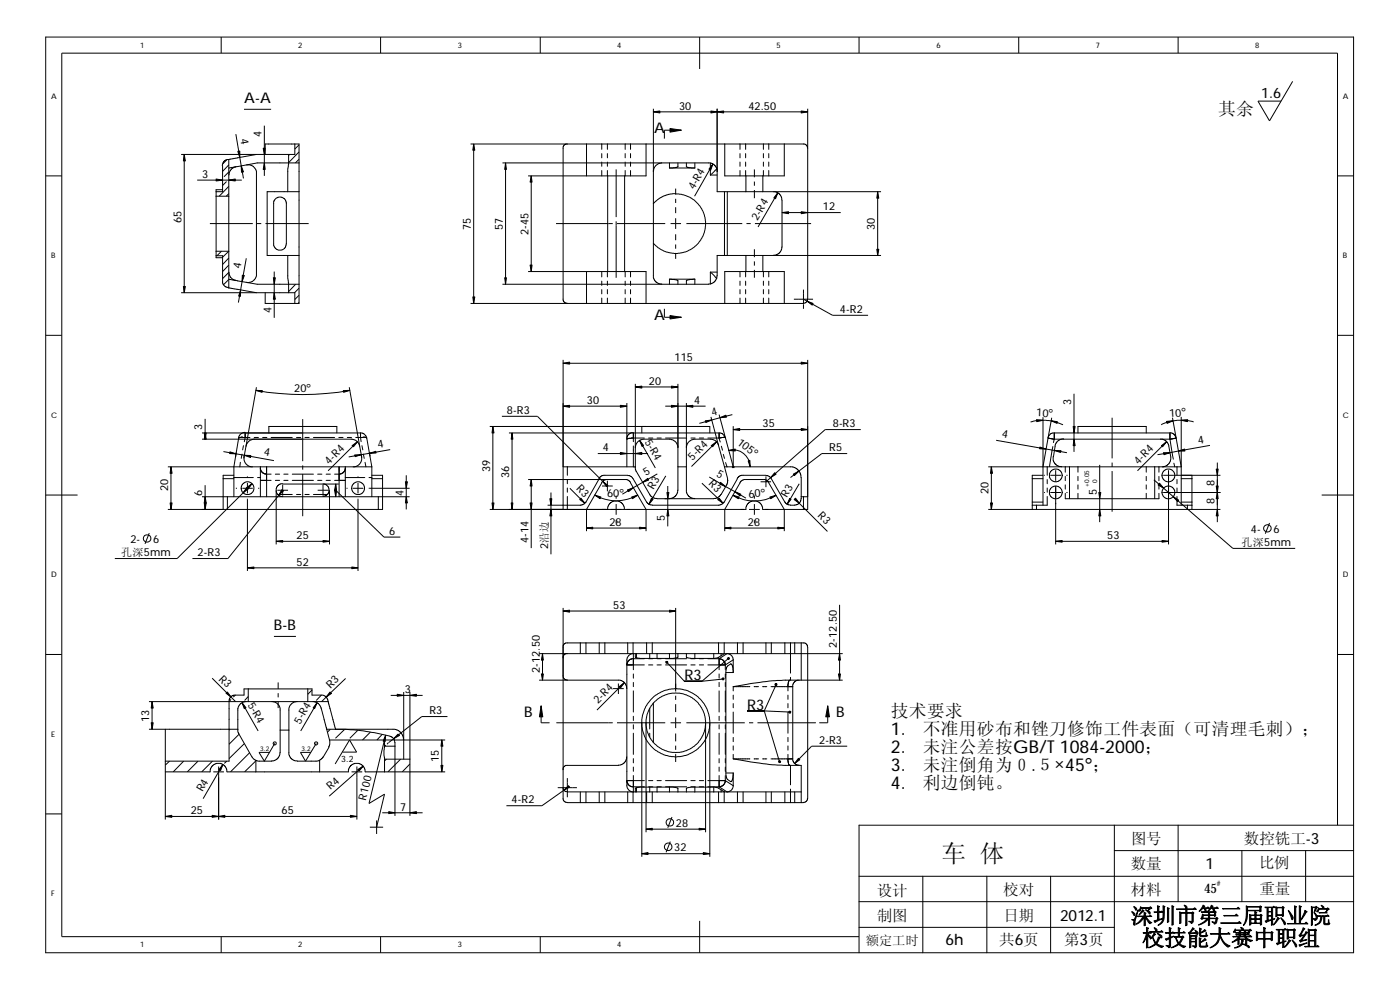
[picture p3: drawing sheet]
<svg xmlns="http://www.w3.org/2000/svg" width="420mm" height="297mm" viewBox="0 0 420 297" stroke-linecap="round" stroke-linejoin="round" font-family="sans-serif">
<g fill="none" stroke="#000" stroke-width=".3">
<path d="M13.7 11.1h392.5v274.8h-392.5zM66.4 11.1v4.8M114.2 11.1v4.8M162.1 11.1v4.8M210 11.1v9.6M257.8 11.1v4.8M305.7 11.1v4.8M353.6 11.1v4.8M73.2 32.8h8.2M79.3 37.7v15.1M196.1 32.6v50.7l.8 1.4 1.7 .6M196.1 33.6h46.3"/>
<path d="M204.5 39.1h-5.1v2.5M215.2 32.6v24.9h8.7M242.4 32.6v57.2l-.2 .6-.5 .5-.6 .1h-99.9M387.9 24.4l-6.9 11.9-3.5-6h7M13.7 52.8h4.8M54.4 46.3h32.2M55.3 46.3v41.5M59.2 54h13.4M64.9 58.9v16.5M64.9 58.9h3.8M65 57.5l-.1 .1M66.8 49.7v7.8h-1.9"/>
<path d="M66.8 56.9h-1.9v2M68 54.5l-1.2 1.2M68.1 47.9l-1.2 1.2M68.7 58.9v16.5M68.7 47.9h-.6l-.7 .3-.5 .7-.2 .8M68.7 49.5l-1.9 1.9M68.7 51.6l-1.5 1.4M68.7 55.9l-2.9 3M68.7 58.1l-.8 .8M68.7 47.9v11M70.8 50.1l-.5 .1-1.1 .8-.5 1.5M70.8 40.2l2.3 13.3"/>
<path d="M74 49.5h1l.9 .3 1.1 1.5v31.5l-.5 1-.7 .6-1 .4-.8-.1M77 46.3l-8.3 1.6M79.6 46.3v-3.1h10.1v5.7M82.7 59.6l1-.5 .7 .1a1.77 1.77 0 0 1 1.5 1.2v12.8l-.1 .7a1.6 1.6 0 0 1-1.3 1.1l-1.4-.1-.6-.5-.4-.7v-13.2zM86.6 46.3v3.1l-.2 1.2v6.9M86.9 46.3l-.3 .4M88.5 43.2v3.1h-1.9M89.7 48.9h-4.4a39.6 39.6 0 0 0-14.4 1.2l-2.2 .3M89.7 48.9v8.6M89.7 57.5v19.2M89.7 57.5h-9.5v19.2h9.5M89.7 43.5l-1.2 1.2"/>
<path d="M89.7 45.6l-3.1 3.2M89.7 47.8l-1.1 1.1M141.2 43.2h100.4l.6 .6 .2 .7M142.2 43.2v47.8M150.8 48.9h62.5l.9 .4 .6 .6 .5 1.6M151.7 48.9v36.4M158.5 52.8h23.9M159.4 52.8v28.7M170.3 43.2l-.7 .1-.6 .7v46.2l.3 .5 1 .3M176 43.2v9.6M180.6 43.2v1.6M180.6 46.1v1.3"/>
<path d="M180.6 48.6v1.3M180.6 51.2v1.6M182.3 43.2v1.6M182.3 46.1v1.3M182.3 48.6v1.3M182.3 51.2v1.6M182.4 52.8h5.1M182.4 52.8v28.7M184.9 50.8v14.3M187.5 52.8v28.7M187.6 43.2v1.6M187.6 46.1v1.3"/>
<path d="M187.6 48.6v1.3M187.6 51.2v1.6M189.2 43.2v1.6M189.2 46.1v1.3M189.2 48.6v1.3M189.2 51.2v1.6M193.9 43.2v9.6h-6.4M198.6 48.9l-.9 .2-1 .7-.5 .9-.1 .8M200.9 48.9v1.5M200.9 50.4h7.6M202.8 58.2l2.5 .3a9 9 0 0 1 6.5 7.9v1.4a9 9 0 0 1-8.5 8.3l-1.2-.1a8.8 8.8 0 0 1-6-3M202.8 58.1l-2.1 .2-1.3 .4-1.7 .9-1.6 1.6"/>
<path d="M202.8 56.6v1.8M202.8 59.6v1.3M203.5 48.9v1.2l-.8 .2-1.8 .1M206 48.9v1.2l.8 .2 1.7 .1M208.5 48.9v1.5M213.2 52.5h2M213.2 49v3.5M214 49.2l-5.6 9.7M215.1 50.7l-1.9 1.8M217.4 57.5v19.2M217.5 43.2v9.6h6.4M218.3 57.5v19.2"/>
<path d="M222.1 43.2v1.6M222.1 46.1v1.3M222.1 48.6v1.3M222.1 51.2v1.6M223.8 43.2v1.6M223.8 46.1v1.3M223.8 48.6v1.3M223.8 51.2v1.6M223.9 52.8h5M223.9 57.5h5M223.9 52.8v4.7M226.4 50.8v2.4"/>
<path d="M226.4 54.5v1.2M226.4 57v2.5M228.9 52.8v4.7M228.9 57.5h35.5M229.1 43.2v1.6M229.1 46.1v1.3M229.1 48.6v1.3M229.1 51.2v1.6M230.7 43.2v1.6M230.7 46.1v1.3M230.7 48.6v1.3M230.7 51.2v1.6"/>
<path d="M232.2 57.5l.8 .1 .8 .5 .7 1 .2 1-.1 14.6-.8 1.4-1.6 .6M233.4 57.9l-5.9 10.2M235.4 43.2v9.6h-6.5M263.4 57.5v19.2M401.4 52.8h4.8M63 67.1h12.9M64.9 76.7h1.9v8.2l.8 1.1 .8 .2M64.9 75.4v1.9h1.9M64.9 75.4h3.8M66.5 75.4l-1.4 1.3M68.7 75.4l-1.9 1.8M68.7 77.4l-1.9 2"/>
<path d="M68.7 79.5l-1.9 2M68.7 75.4v11M73.9 77.5l-2.4 13.3M77.1 67.1h1.3M79.7 67.1h12.9M86.4 76.7v6.9l.2 1.3v2.9M89.7 76.7v8.6M166.9 67.1h17M184.9 66.4v16.9M185.2 67.1h14.4M201.3 67.1h3.1M202.8 62.2v1.8"/>
<path d="M202.8 65.5v3.2M202.8 70.3v1.8M202.8 73.3v1.3M202.8 75.9v1.8M206 67.1h16.8M223.9 76.7h-8.7l-.1 6.6-.8 1.4-1.6 .6h-61.9M223.9 76.7h5M223.9 76.7v4.8M224 67.1h1.3M226.4 74.8v2.4M226.4 78.4v1.3M226.6 67.1h16.8"/>
<path d="M228.9 76.7v4.8M228.9 76.7h35.5M234.7 63.8h17.6M54.4 87.8h32.2M68.7 83.8l8.5 1.5h12.5M68.7 86.4l8.3 1.4M68.7 81.6l.5 1.6 1 .8 .6 .2M68.7 81.7l-1.9 1.9M68.7 83.8l-1.6 1.7M68.7 86l-.3 .3 .3 .1M82.3 81.5v13.9M86.6 87.8h1.9v3.2"/>
<path d="M88.7 85.3l-2.1 2.2M89.7 85.3v5.7h-10.1v-3.2M89.7 86.5l-1.3 1.3M89.7 88.6l-1.2 1.3M89.7 90.7l-.2 .3M158.5 81.5h23.9M176 81.5v9.5M180.6 81.5v1.6M180.6 84.4v1.2M180.6 86.9v1.3M180.6 89.4v1.6M182.3 81.5v1.6"/>
<path d="M182.3 84.4v1.2M182.3 86.9v1.3M182.3 89.4v1.6M182.4 81.5h5.1M187.5 81.5h6.4v9.5M187.6 81.5v1.6M187.6 84.4v1.2M187.6 86.9v1.3M187.6 89.4v1.6M189.2 81.5v1.6M189.2 84.4v1.2M189.2 86.9v1.3"/>
<path d="M189.2 89.4v1.6M199.4 92.7v2.5h5.1M200.9 83.8l2.5 .3 .1 1.2M200.9 83.8v1.5M200.9 83.8h7.6M208.5 83.8l-2.4 .3-.1 1.2M208.5 83.8v1.5M213.2 81.6l1.9 1.9M213.2 81.6h2M213.2 81.6v3.6M222.1 81.5v1.6M222.1 84.4v1.2"/>
<path d="M222.1 86.9v1.3M222.1 89.4v1.6M223.8 81.5v1.6M223.8 84.4v1.2M223.8 86.9v1.3M223.8 89.4v1.6M223.9 81.5h5M223.9 81.5h-6.4v9.5M226.4 81v2.3M228.9 81.5h6.5v9.5M229.1 81.5v1.6M229.1 84.4v1.2"/>
<path d="M229.1 86.9v1.3M229.1 89.4v1.6M230.7 81.5v1.6M230.7 84.4v1.2M230.7 86.9v1.3M230.7 89.4v1.6M238.3 89.8h5.7M241.1 86.9v5.8M241.1 89.8l8.8 4.8h10.6M13.7 100.6h4.8M76.8 117.1a78.9 78.9 0 0 0 28.2 0M77 116.2l-3.2 17.7"/>
<path d="M104.8 116.2l3.1 17.7M169 108v44.9M169 109h73.4M190.7 115.2v25M190.7 116.1h12.8M203.5 115.2v31.9l-.2 .8-.8 1.1-1.6 .6M242.4 108v44.9h-13.5l-.6-1.7-1.3-.9h-1.3l-1 .5-.8 1.1v1h-76.9M322.3 118.1v17.5M401.4 100.6h4.8M60.6 131.8h45.1l1.4 .6 .8 1.5M60.6 129.9h47.6M61.6 125.7v6.1"/>
<path d="M67.1 135.5l15.1 2.7M70.9 135.7l-.2 1.4M71.6 131.4l-1.4 8.7v3.2M72.1 138.7l-.1 1.4M72.6 136.3l-.2 1.2M73.1 133.7l-.3 1.3M73.4 136.3l-.2 1.2M73.6 129.7l-1.2 .4-.6 .6-.2 .7M73.6 129.9l-.3 2.6M73.8 133.9l-.6 4.1 .9 1.5 .8 .5 .9 .1M75 131.3l-2.7-.1-.7 .2M76.3 131.3h1.3"/>
<path d="M76.4 131.8l-1.7 .6-.9 1.5M78.8 131.3h1.3M80.7 129.9v-1.9h20.4v1.9M81.4 131.3h6.3M89 131.3h1.3M90.8 125.8v12.6M90.8 139.6v1.3M91.5 131.3h1.3M94.1 131.3h6.3M101.7 131.3h1.3M104.2 131.3h1.3M106.8 131.3l2.7-.1 .6 .1 1.5 8.8"/>
<path d="M107.3 132.5l-8.8 8.8M107.9 133.9l.6 4.1-.8 1.5-.9 .5-.8 .1M108.2 129.9l.9 .2 .7 .7 .2 .6M108.2 131.2l.2 1.3M108.2 129.9v1.4M108.4 136.3l.1 1.1M108.6 133.7l.3 1.3M109.1 136.3l.2 1.2M109.6 138.7l.2 1.4M110.8 135.7l.3 1.2M117.1 134.9l-12.5 2.2M147 128h46.9"/>
<path d="M147.9 128v24.9M150.6 124.9h10.7l21 20.9M152.7 129.9h63.1M153.7 129.9v23M169 121.9h19.1M179.4 136.1h15.1M188.1 120.9v19.2M190.1 129.8l-.9 .1-.6 .5-.5 .8v.6l1.4-.4h3.9M190.1 129.9v2.6M190.1 133.8v6.3M190.7 134.3l.1-.9 .5-.7 .8-.7 .9-.2h8.2l.8 .2 .9 .8 .6 1.5M191.9 132.1l4.8 8.3"/>
<path d="M192.6 129.9v-1.9h20.4v1.9M194.6 131.4h1.3M197.2 131.4h1.3M199.6 121.9h12.2M199.7 131.4h6.4M206 120.9v26.8l.8 1.3 1.7 .6M207.3 131.4h1.3M209.9 131.4h1.3M213.4 125.1l2.2 8.6M215.1 132.5l-7.6 7.5M215.6 133.7l-.6-1.3-1-.5-5.8-.1-.8 .2-.9 .8-.5 1.5M215.6 133.7l1.8 6.4"/>
<path d="M215.7 131.3l.5 1.3M215.8 129.9l.9 .2 .7 .7 .2 .5M215.8 129.9v1.5M215.8 124.4l1.9 6.9M216.5 133.9l.3 1.2M217.1 136.3l.3 1.2M217.6 131.3l-5.2 .1M217.6 131.3h.1M217.7 131.3l2.3 8.8M217.8 138.8l.4 1.3M218.7 135.2a5.1 5.1 0 0 1 6.4 4.9M219.8 139.8l.6 .6"/>
<path d="M219.8 124.4l-9.9 2.6M220 127.9v12.5M220 128.9h22.4M220.3 139.8l-.6 .6M254.3 136.1h-7.7l-9.4 7.2M258.3 128.9h-10.7l-17.7 15.7M299 132.1l21.2 3.7M309.3 126.6a13.4 13.4 0 0 1 9.7 .9M313 125.2v26.4M314.5 131.4l1.6 .4h35.4l1.5-.4M314.5 131.4l-1.5 8.7M315.6 125.3l-1.1 6.1"/>
<path d="M316 134l-1 6M316.1 137v1.1l.5 1 1.1 .8 .9 .2M316.4 129.9l-1 .2-.7 .7-.2 .6M316.4 129.9h34.7v1.9l1 6M316.4 129.9v1.9l-.3 1M316.8 139.1v.4M319.2 131.7l-.9 .1-1.3 1-.3 .7-.6 3.6M323.5 129.9v-1.9h20.5v1.9M330 139.5v17.2M333.8 125.3v12.2M333.8 138.8v1.3M348.3 131.8h.6l1 .5 .5 .6 .4 .9"/>
<path d="M350.1 132.5l-8.7 8.8M350.8 133.9l.6 3.2-.1 1.2-1 1.3-1.5 .5M351.1 129.8l1.1 .4 .8 1.2M351.9 125.3l1.1 6.1M352.3 139l.3 1.1M353 131.4l1.5 8.7h-8M354.5 125.1v26.5M358.2 126.6a11.1 11.1 0 0 0-5.8-.3l-1.3 .1-2.6 1.1M363.1 133.6l-15.7 2.8M365.3 138.8v17.9M13.7 148.5h9.6M44.8 160l-1.3 3.2"/>
<path d="M50.4 140.1h61.2M51.3 140.1v12.8M60.6 149h62.3M61.6 145.6v7.3M67 143.6h3.2M68.2 149v3.9M70.2 143.3h5.8M70.2 142.6h-3.2v10.3M70.2 143.3v5.7M70.8 146.5h.3M72.7 146.5h3.2M74.3 142.9v.4"/>
<path d="M74.3 144.9v3.1M74.3 149.6v21.7M75.6 145.1l-22.4 22.5h-18.7M77.3 143.3h.8M77.5 146.5h.3M78.1 140.1v3.2M78.1 144.1h3.3M78.1 140.4l.1 .7 .7 .8 .9 .4h1.6M78.1 143.3v5.7M80 140.1v8.9M82.6 144.1h1.3M82.6 142.3h1.3"/>
<path d="M82.9 147.1v16.3M83.2 147.1h3.2M83.4 148.4h4.3M84.8 145.1h-.6l-.6 .4-.7 1v1.1l.3 .7 .8 .6 .8 .1M84.8 145.2h16.9M84.8 145.5v3.2M84.8 147.1l-16.4 20.5h-10.7M85.2 144.1h1.2M85.2 142.3h1.2M87.7 144.1h6.4M87.7 142.3h6.4M89 148.4h1.3"/>
<path d="M90.8 142.2v12.7M91.5 148.4h1.3M94.1 148.4h4.3M95.3 144.1h1.3M95.3 142.3h1.3M95.3 147.1h3.3M96.9 145.2l.8 .1 .6 .5 .3 .4 .2 .9-.2 .9-.6 .5-1.1 .5M96.9 145.5v3.2M97.9 144.1h1.2M97.9 142.3h1.2M98.9 147.1v16.3M100.4 144.1h3.2"/>
<path d="M100.8 145.2v3.8M100.8 147.1l14.4 14h4.9M101.8 140.1v8.9M102.4 142.1h.1M103.6 140.1v3.2M103.6 143.3h5.9M103.6 140.4l-.2 1-.5 .5-1 .4h-1.5M103.6 143.3v5.7M104 146.5h.3M105.9 146.5h3.2M107.4 142.9v.4M107.4 144.9v3.1"/>
<path d="M107.4 149.6v21.7M110.7 146.5h12.2M110.7 143.3h.9M111.6 140.1v3.2M111.6 143.6h3.2M111.6 142.6h3.2v10.3h-64.4M111.6 143.3v5.7M113.5 149v3.9M121.9 142.6v10.3M158.5 143.9h29.6l.7 .3 .4 .6M159.4 143.9v20.6M165.4 147.8v18.5"/>
<path d="M169 140.1h21.7M170.3 140.1v2.5M170.3 143.9v1.2M170.3 146.4v1.3M170.3 149v3.9M171 146.5l4.5 4.5M176 158.4h17.9M178.5 148.5a12.7 12.7 0 0 0 12.9 0M179.8 143.6l-3.9 7.1-.6 .5-.9 .4h-10.1M180.7 145.8h3.2M182.3 143.9l-.8 .1-.7 .5-4.8 8.4v6.5M182.3 144.2v3.2"/>
<path d="M182.4 152.9v-.7l.5-1 1.3-.9h1.3l1 .5 .8 1.1 .2 1M184.9 148.7v.9M184.9 151.2v3.3M184.9 156.1v.9M188.4 142.6h-7.5l-.6 .3-.6 .6M188.4 142.7l.8 .2 .7 .6 4.2 7.2M189.2 144.9l4.7 8v6.5M190.6 140.2l.2 1.1 4.2 7.1M197.3 142.2l-10.5 6.1M199.8 142.8l-5.1 8.5M200.4 145.8v12.1M203.5 140.1h2.5"/>
<path d="M210.7 145l6.3 6M212.9 143.1l11 6.4M217.4 140.1h20.5l1 .4 .9 .8 .6 1.2 .1 7.1-.2 .8-.6 .8-1.2 .4-2.1-.2-.9-.8M217.4 140.1l1 3.4-.1 1.6-1.9 3.3-.6 .6-.7 .5-.9 .1h-17l-1.5-.4-.7-.9M217.5 158.4h17.9M220 148.6a13.2 13.2 0 0 0 12.9 0M221.3 143.6l-4 7.1-1.1 .8-20.5 .1-1-.3-.6-.7M224.8 152.9h3.2M226.4 148.7v.9M226.4 151.2v3.3M226.4 156.1v.9M228.3 144.6h3.1"/>
<path d="M229.9 142.6h-7.5l-.7 .3-.5 .6M229.9 142.7l.6 .1 .9 .7 4.1 7.2M229.9 142.9v3.3M230.7 144.8l-.4-.6-.7-.3h-6.3l-1.1 .6-4.7 8.4v6.5M230.7 144.9l4.7 8v6.5M238.5 149.6l9.8 9.9M239.9 145.1l-3.7 6.2M240.5 149h1.9M241.1 149v3.9M296.6 152.9h69.7M296.6 140.1h24.4M297.5 140.1v12.8"/>
<path d="M309.8 143.6h3.2M309.8 150.7h3.2M311.1 151.6v1.3M313 142.6h-3.2v10.3M313.4 142.6h.2M313.4 147.8h.2M314.3 149v2.6h-4.5M314.3 140.1v2.5M314.3 143.9v1.2M314.3 146.4v1.3M315.2 142.6h3.2M315.2 147.8h3.2"/>
<path d="M316.8 141.1v3.5M316.8 145.8v17.6M319.7 148v1.6h28.1v-1.6M319.7 140.1v1.6M319.7 142.9v1.3M319.7 145.5v1.3M320 142.6h.4M320 147.8h.4M321 140.1h2.5M321 140.1v9.5M323.5 140.1h20.5M323.5 140.1v1.6"/>
<path d="M323.5 142.9v1.3M323.5 145.5v1.3M323.5 148v1.6M333.8 141.3v12.2M344 140.1h2.5M344 140.1v1.6M344 142.9v1.3M344 145.5v1.3M344 148v1.6M346.3 144l23.7 20.5h18.7M346.5 140.1v9.5M347.8 140.1v1.6"/>
<path d="M347.8 142.9v1.3M347.8 145.5v1.3M349.1 142.6h17.2M349.1 147.8h17.2M350.7 141.1v22.3M353.2 149v2.6h4.5M353.2 140.1v2.5M353.2 143.9v1.2M353.2 146.4v1.3M354.5 143.6h3.2M354.5 150.7h3.2M356.4 151.6v1.3"/>
<path d="M357.7 142.6v10.3M381 156.9l-1.3 3.2M396.7 148.5h9.5M74.3 170.4h33.1M82.9 162.4h16M316.8 162.4h33.9M13.7 196.4h4.8M82.2 191h6.6M161.8 196.1h39.1M162.8 196.1v8M169 182.4v57.6l.3 .5 1 .3h68.2M169 183.3h33.8"/>
<path d="M170.3 196.1l-1 .3-.3 .5v.5M174.2 192.9v3.2M175.9 192.9v3.2M179.8 192.9v3.2M181.5 192.9v3.2M188.1 199.5h5.3M188.3 198.7v.1M188.4 192.9v3.2M190 192.9v3.2M190.7 196.1v1.1l1.2 .4h9M191 196.1v1.3M193.4 197.6h-3.7l-1.2 .8-.4 .8"/>
<path d="M194.1 192.9v3.2M194.6 199.5h1.3M194.6 197.6h1.3M195 196.1v1.5M195.7 192.9v3.2M197.2 199.5h1.3M197.2 197.6h1.3M197.2 196.1v1.5M199.7 199.5h6.4M199.7 197.6h6.4M200.2 198.7l5.2 5.7h5.3M200.9 196.1h2.6"/>
<path d="M200.9 196.1v1.5M202.8 182.4v25.1M203.5 196.1l-.1 1.2-2.5 .3M203.5 196.1h2.5M206 196.1l.1 1.2 2.4 .3M206 196.1h2.5M207.3 199.5h1.3M207.3 197.6h1.3M208.5 196.1h44.4M208.5 196.1v1.5M209.9 199.5h1.3M209.9 197.6h1.3"/>
<path d="M212.4 197.6h3.7a1.98 1.98 0 0 1 1.6 1.6v1.7M214.2 196.1v1.5M215.6 192.9v3.2M216.4 196.1v.7M217.3 192.9v3.2M217.4 196.1l-1.8 1.2-1.1 .3h-6M217.5 198.7v.1M218.6 197.6l-7.9 6.8M220 198v-.3a2.02 2.02 0 0 0-1.5-1.6h-.3l-2.4 1.5v3.3M220 198l-2.3 1.5h-5.3M220 198v3.8M221.3 192.9v3.2"/>
<path d="M223 192.9v3.2M229.9 192.9v3.2M231.5 192.9v3.2M235.5 192.9v3.2M237.2 192.9v9.1M238.5 192.9h2M238.5 192.9h-68.7l-.7 .6-.1 .7M238.5 192.9v3.2M240.5 192.9l1.2 .1 .5 .5 .2 .7v45.4l-.2 .5-.5 .6-1.2 .1M240.5 192.9v11.2M252 181.5v22.6M401.4 196.4h4.8"/>
<path d="M44.7 218.8h4.9M44.7 210.5h29.8M45.6 210.5v8.3M49.6 218.8h19.1M49.6 218.8v27.1M63.7 203.5l7 7M68.7 218.8v9.6h-19.1M68.7 218.8h2.7M69 218.8l-.3 .3M69.3 209.8l-.5 .6M70.6 208.6l-.6 .6M71.4 218.8v.8l.3 .6"/>
<path d="M72.6 210.8l4.9 8.5M73.9 210.5l-1.6 .5-.8 1.2-.1 6.6M74.5 206.7h-1.3v1.9h-3.1l-.7 .3-.6 .8-.1 9.1M74.5 206.7h17.9M74.5 210.5h17.9M74.5 209l-1.1 1.2M74.5 206.7v3.8M81.5 210.5l.9 .1 .7 .4 .7 .8 .3 .7-.1 13.9-.6 1.1-1.3 .8-4.7 .1-.6-.3M83.5 204.8v1.9M83.5 208v1.2M83.5 210.5v2M84.1 219.1h2.6"/>
<path d="M89.2 210.5l-.8 .1-.8 .4-.6 .8-.3 .7 .1 14.2 .7 1.1 1.1 .5 6.6 .1 .7-.3M92.4 206.7h1.2v1.9h3.3l.6 .2 .6 .6 .4 1.1M92.4 206.7v3.8M92.4 210.5h6.1M93.6 207l-1.2 1.3M93.9 210.5l1.4 .4 .9 1 1.8 6.9M95.2 210.8l-4.9 8.5M96.4 208.6l-1.5 1.6M98 218.8h20.6l1 .4 .9 .8 .6 1.3 .1 .7M98 218.8l.9 3.2M98.5 210.5l2.2 8.3h3a55.5 55.5 0 0 1 14 2.4l.7 1 .1 1.7M99.1 218.8l-.8 .9"/>
<path d="M103.4 218.9l-2.7 2.6M103.7 203.6l-7.2 6.9M107.4 219.1l-2.4 2.4M111.2 219.7l-2.4 2.3M117.3 208.6h9.5M121.2 207.6v20.2M123 207.6v37.2M134.3 215h-7.7l-9.9 7.8M161.8 204.1h24.4l1.3 .8 .6 1.7M162.4 211.8v5.1h2.5M167 216.9h16.9M169 202.8l.2 .9 1.1 .4"/>
<path d="M184 206.6h3.2M185.2 216.9h14.4M185.6 205.1v3.1M187.4 204.8l-8.2 8.2M190.1 200.9v-4.8h-.4l-1.1 .6-.5 1v38.3l.5 1 1.1 .6h.4v-4.9M190.1 202.2v1.3M190.1 204.8v1.2M190.1 207.3v6.3M190.1 214.9v1.3M190.1 217.5v1.2M190.1 220v6.3M192.6 216.9v40.2"/>
<path d="M193.9 216.9v32.8M195 212.5v6.2M195 220v1.2M196.1 210.9v11.9M201.3 216.9h3.1M202.8 208.7v1.3M202.8 211.3v2.3M202.8 215.3v3.2M206 216.9h17.5M211.8 216.9v32.8M213 216.9v40.2M215.8 202.2v1.3"/>
<path d="M215.8 204.8v1.2M215.8 207.3v6.3M215.8 214.9v1.3M215.8 217.5v1.2M215.8 220v6.3M217 203.7l-6.3 .7M217.7 202.2v1.3M217.7 204.8v1.2M217.7 207.3v6.3M217.7 214.9v1.3M217.7 217.5v1.2M217.7 220v6.3"/>
<path d="M217.8 201.8h2.2M220 201.8l-.2-2.1-.5-.5-1 .6-.5 1.4v31.3l.5 1.4 1 .7 .5-.6 .2-2.1M220 206v1.3M220 208.6v1.2M220 211.1v1.3M220 213.6v6.4M220 206h5M224.2 213.3h5.2M224.8 216.9h1.3M226.3 206h1.3M227.3 216.9h17.6M228.9 206h1.2"/>
<path d="M229.4 213.3l4.5 15.2M229.4 213.3l7.6 .3M231.4 206h6.5M232.9 205.4l-3.5 7.9M236.5 208.6v1.2M236.5 211.1v1.3M236.5 213.6v6.4M236.9 204.1l-.4 1.2v2M237.2 204.1l-6.2 .2-11 1.7M237.2 204.1h3.3M237.2 203.2v.9M237.9 206v21.7"/>
<path d="M239.9 204.1l-.9 .1-.7 .6-.4 .6v.6M240.5 204.1h12.4M248.4 211.8v5.1h-2.5M49.6 231.6h13.5M50.9 228.4l-1.3 1.2M55.1 228.4l-3.1 3.2M59.4 228.4l-3.2 3.2M63 231.6l.6-1.7 1.3-.8h1.3l1 .5 .8 1.1 .2 .9h8.6M63.8 228.4l-3.3 3.2M64 231.6h3.2M65.6 230v15.9M66.9 229.4l-5.9 10.2"/>
<path d="M68.1 228.4l-.8 .7M71.7 220.2l3.9 6.9 1.2 1M71.7 220.3l-3 3M73.3 223.1l-4.6 4.5M74.9 225.8l-5.7 5.8M76.8 231.6h19.1M76.8 228.3l-3.4 3.3M76.8 228.1v3.5M82.5 223l-3.2 5.4-1.6-2.7h3.2M94.6 222.7l.5-.1a.48 .48 0 0 1 .1 .8 .48 .48 0 0 1-.8-.2zM94.9 223l-3.2 5.4-1.5-2.7h3.1M95.9 231.6h8.7v-.7l.5-1 1.3-.8h1.3l1 .5 .8 1.1 .1 .9h5.8"/>
<path d="M95.9 228.1v3.5M98.7 224.2l-1.7 2.9-1.1 1M98.9 222l.1 1.4-.4 .7M98.9 222h34.7M102.8 225.7h4.2l-2.1-3.7-4.3 7.2M105.5 231.6h3.2M107.1 230v15.9M109 229.9l-10.2 9M114.7 220.3l-1.6 1.7M115.4 222l-.2 3.1 .2 6.5M115.4 227.8h7.6M115.4 231.6h18.2"/>
<path d="M115.4 223.9h3.1M115.7 220.6l-5 20.5 4.7-2.8-2.4 9.9M115.8 223.5l-.3 .4M116 227.8l-.6 .5M116.6 222.8l-.4 .5M118.5 223.9v20.9M120.2 227.8l-3.8 3.8M123 229.2l-2.3 2.4M132.6 222v9.6M167.4 236.3h5.7M169 236.3l.3 1 1 .3h30.6M170.3 233.5v5.7"/>
<path d="M170.3 236.3l-7.7 5.5h-10.6M174.2 237.6v3.2M175.9 237.6v3.2M179.8 237.6v3.2M181.5 237.6v3.2M188.1 227.1l-.6 1.6-1.3 .9h-16.4l-.7 .6-.1 .7M188.1 234.2h5.3M188.1 234.6l.5 .9 1.1 .6h3.7M188.4 235.1h.1M188.4 237.6v3.2M190 237.6v3.2M190.1 227.6v1.3"/>
<path d="M190.1 230.2v1.2M191 236.3v1.3M194.1 237.6v3.2M194.6 234.2h1.3M194.6 236.1h1.3M195 236.2v1.4M195.7 237.6v3.2M197.2 234.2h1.3M197.2 236.1h1.3M197.2 236.2v1.4M199.7 234.2h6.4M199.7 236.1h6.4"/>
<path d="M200.9 236.2l2.5 .2 .1 1.2M200.9 236.2h-9l-1.2 .3v1.1M200.9 237.6h2.6M200.9 236.2v1.4M202.8 220.1v2.3M202.8 223.7v1.3M202.8 226.3v2.3M203.5 237.6h2.5M206 237.6h2.5M207.3 234.2h1.3M207.3 236.1h1.3M208.5 236.2h6l1.1 .2 1.8 1.2"/>
<path d="M208.5 236.2l-2.4 .2-.1 1.2M208.5 237.6h32M208.5 236.2v1.4M209.9 234.2h1.3M209.9 236.1h1.3M212.4 234.2h5.3l2.3 1.5M214.2 236.2v1.4M215.6 237.6v3.2M215.8 232.7v3.4l2.4 1.5 .7-.2a1.73 1.73 0 0 0 1.1-1.7M215.8 227.6v1.3M215.8 230.2v1.2M216.4 236.9v.7"/>
<path d="M217.3 237.6v3.2M217.5 234.9v.1M217.7 227.6v1.3M217.7 230.2v1.2M217.7 232.7v1.8a1.98 1.98 0 0 1-1.6 1.6h-3.7M217.8 231.9h2.2M220 227.7l11 1.7 6.2 .2M220 221.3v1.2M220 223.8v1.3M220 226.3v1.4M220 231.9v3.8M220 227.7h5"/>
<path d="M221.3 237.6v3.2M223 237.6v3.2M226.3 227.7h1.3M228.9 227.7h1.2M229.9 237.6v3.2M231.4 227.7h6.5M231.5 237.6v3.2M235.5 237.6v3.2M236.5 226.3v2.1l.4 1.2M236.5 221.3v1.2M236.5 223.8v1.3M237.2 229.6h3.3v11.2"/>
<path d="M237.2 229.6v5.9M237.2 236.8v4M237.9 227.7l.4 1.2 .7 .6 .9 .1M238.5 237.6v3.2M254.3 223.9h-10.7l-5.1 5.2M13.7 244.2h4.8M49.6 245h57.5M111 248.2h4M113 246.2v4M114.7 243.9h12.1M192.6 256.1h20.4M193.9 248.8h17.9"/>
<path d="M201.2 252.5l-1.3 3.2M201.7 245.1l-1.3 3.3M238.5 240.8h2M334.4 247.6v38.3M334.4 255.2h71.8M353.6 247.6v22.9M372.7 255.2v15.3M391.8 255.2v15.3M401.4 247.6v-231.7h-382.9v265.1h239.3M406.2 247.6h-148.4v38.3M210 276.3v9.6M257.8 278.2h76.6"/>
<path d="M257.8 262.9h148.4M257.8 270.5h148.4M276.9 262.9v23M296.2 262.9v23M315.3 262.9v23M66.4 281v4.9M114.2 281v4.9M162.1 281v4.9"/>
<circle cx="74.3" cy="146.5" r="1.88"/>
<circle cx="107.5" cy="146.5" r="1.91"/>
<circle cx="316.9" cy="142.6" r="1.9"/>
<circle cx="316.9" cy="147.8" r="1.9"/>
<circle cx="350.6" cy="147.8" r="1.9"/>
<circle cx="350.7" cy="142.7" r="1.92"/>
<circle cx="380.4" cy="158.5" r="1.11"/>
<circle cx="44.2" cy="161.6" r="1.12"/>
<circle cx="202.8" cy="216.9" r="10.2"/>
<circle cx="202.8" cy="216.8" r="8.9"/>
<circle cx="82.4" cy="223" r=".45"/>
<circle cx="200.5" cy="254.1" r="1.14"/>
<circle cx="201" cy="246.8" r="1.14"/>
</g>
<g fill="#000" stroke="#000" stroke-width=".3">
<path d="M196.1 33.6l1.9-.3v.6z" fill-rule="evenodd"/>
<path d="M201.1 38.6l3.4 .5-3.4 .6z" fill-rule="evenodd"/>
<path d="M215.2 33.6l2-.3v.6z" fill-rule="evenodd"/>
<path d="M213.4 33.3l1.8 .3-1.8 .3z" fill-rule="evenodd"/>
<path d="M240.5 33.3l1.9 .3-1.9 .3z" fill-rule="evenodd"/>
<path d="M55.3 46.3l.3 2h-.6z" fill-rule="evenodd"/>
<path d="M64.9 53.7l1.9 .3-1.9 .3z" fill-rule="evenodd"/>
<path d="M68.7 54l1.9-.3v.6z" fill-rule="evenodd"/>
<path d="M71.4 45.4l.6-.1v2z" fill-rule="evenodd"/>
<path d="M72.4 49.7l.7 1.9-.6 .1z" fill-rule="evenodd"/>
<path d="M79.3 48.9l.3 1.9h-.6z" fill-rule="evenodd"/>
<path d="M79 44.5h.6l-.3 1.8z" fill-rule="evenodd"/>
<path d="M142.2 43.2l.3 1.9h-.6z" fill-rule="evenodd"/>
<path d="M151.7 48.9l.3 1.9h-.5z" fill-rule="evenodd"/>
<path d="M159.4 52.8l.3 1.8h-.6z" fill-rule="evenodd"/>
<path d="M214 49.2l-.7 1.9-.5-.4z" fill-rule="evenodd"/>
<path d="M233.4 57.9l-.7 1.7-.5-.2z" fill-rule="evenodd"/>
<path d="M263.4 57.5l.3 2h-.6z" fill-rule="evenodd"/>
<path d="M234.7 63.8l1.9-.3v.6z" fill-rule="evenodd"/>
<path d="M240.5 63.5l1.9 .3-1.9 .3z" fill-rule="evenodd"/>
<path d="M263.1 74.8h.6l-.3 1.9z" fill-rule="evenodd"/>
<path d="M55 86h.6l-.3 1.8z" fill-rule="evenodd"/>
<path d="M72.2 87l-.1 1.9-.5-.1z" fill-rule="evenodd"/>
<path d="M72.7 82.6l.6 .1-.7 1.8z" fill-rule="evenodd"/>
<path d="M82 83.3h.6l-.3 2z" fill-rule="evenodd"/>
<path d="M82.3 87.8l.3 2h-.6z" fill-rule="evenodd"/>
<path d="M141.9 89.1h.6l-.3 1.9z" fill-rule="evenodd"/>
<path d="M151.5 83.3h.5l-.3 2z" fill-rule="evenodd"/>
<path d="M159.1 79.5h.6l-.3 2z" fill-rule="evenodd"/>
<path d="M201.1 94.7l3.4 .5-3.4 .5z" fill-rule="evenodd"/>
<path d="M242.2 90.4l1.8 .6-.2 .6z" fill-rule="evenodd"/>
<path d="M76.8 117.1l1.9 .1v.5z" fill-rule="evenodd"/>
<path d="M103 117.2l2-.1-1.9 .6z" fill-rule="evenodd"/>
<path d="M169 109l1.9-.3v.5z" fill-rule="evenodd"/>
<path d="M190.7 116.1l1.9-.2v.5z" fill-rule="evenodd"/>
<path d="M201.5 115.9l2 .2-2 .3z" fill-rule="evenodd"/>
<path d="M240.5 108.7l1.9 .3-1.9 .2z" fill-rule="evenodd"/>
<path d="M61.3 129.9h.6l-.3 1.9z" fill-rule="evenodd"/>
<path d="M61.6 129.9l.3 1.9h-.6z" fill-rule="evenodd"/>
<path d="M69 135.6l1.9 .6-2-.1z" fill-rule="evenodd"/>
<path d="M73.3 136.6l2 .1-.1 .6z" fill-rule="evenodd"/>
<path d="M105.7 133.7l1.6-1.2-1.2 1.6z" fill-rule="evenodd"/>
<path d="M106.4 136.5l2-.1-1.8 .6z" fill-rule="evenodd"/>
<path d="M110.9 136l1.9-.6 .1 .5z" fill-rule="evenodd"/>
<path d="M147.9 128l.4 1.9h-.6z" fill-rule="evenodd"/>
<path d="M153.7 129.9l.2 1.9h-.5z" fill-rule="evenodd"/>
<path d="M169 121.9l1.9-.3v.6z" fill-rule="evenodd"/>
<path d="M186.2 121.6l1.9 .3-1.9 .3z" fill-rule="evenodd"/>
<path d="M186.2 135.7l1.9 .4-1.9 .2z" fill-rule="evenodd"/>
<path d="M190.7 136.1l1.9-.4v.6z" fill-rule="evenodd"/>
<path d="M191.9 132.1l1.2 1.5-.4 .4z" fill-rule="evenodd"/>
<path d="M201.5 121.6l2 .3-2 .3z" fill-rule="evenodd"/>
<path d="M206 121.9l1.9-.3v.6z" fill-rule="evenodd"/>
<path d="M211.7 126.3l1.9-.3-1.8 .8z" fill-rule="evenodd"/>
<path d="M213.4 133.7l1.7-1.2-1.2 1.6z" fill-rule="evenodd"/>
<path d="M216.1 125.3l1.7-.7 .2 .6z" fill-rule="evenodd"/>
<path d="M218.7 135.2l1.9-.5v.6z" fill-rule="evenodd"/>
<path d="M220 128.9l2-.3v.5z" fill-rule="evenodd"/>
<path d="M240.5 128.6l1.9 .3-1.9 .2z" fill-rule="evenodd"/>
<path d="M311.1 125.9l1.9 .2-1.9 .4z" fill-rule="evenodd"/>
<path d="M312.1 134.1l1.8 .6-1.9-.1z" fill-rule="evenodd"/>
<path d="M315.5 126.3l1.8 .2-.1 .5z" fill-rule="evenodd"/>
<path d="M316.5 135.2h1.9l-.1 .5z" fill-rule="evenodd"/>
<path d="M322.3 131.8l.4 1.9h-.6z" fill-rule="evenodd"/>
<path d="M322.1 128h.6l-.4 1.9z" fill-rule="evenodd"/>
<path d="M348.6 133.7l1.5-1.2-1.2 1.6z" fill-rule="evenodd"/>
<path d="M349.2 135.8h1.9l-1.8 .6z" fill-rule="evenodd"/>
<path d="M350.1 126.4l1.9-.1-1.7 .7z" fill-rule="evenodd"/>
<path d="M353.7 135.3l1.8-.6 .1 .6z" fill-rule="evenodd"/>
<path d="M354.5 126.1l1.9-.2v.6z" fill-rule="evenodd"/>
<path d="M51.3 140.1l.3 1.9h-.5z" fill-rule="evenodd"/>
<path d="M51.1 150.9h.5l-.3 2z" fill-rule="evenodd"/>
<path d="M61.3 150.9h.6l-.3 2z" fill-rule="evenodd"/>
<path d="M61.6 149l.3 1.9h-.6z" fill-rule="evenodd"/>
<path d="M74.1 146.2l.4 .5-1.5 1.2z" fill-rule="evenodd"/>
<path d="M74.1 146.2l1.5-1.1-1.1 1.6z" fill-rule="evenodd"/>
<path d="M84.6 146.9l.5 .4-1.4 1.3z" fill-rule="evenodd"/>
<path d="M100.8 145.2l.2 1.9h-.6z" fill-rule="evenodd"/>
<path d="M100.4 147.1h.6l-.2 1.9z" fill-rule="evenodd"/>
<path d="M121.7 144.6h.6l-.4 1.9z" fill-rule="evenodd"/>
<path d="M121.9 149l.4 1.9h-.6z" fill-rule="evenodd"/>
<path d="M147.7 150.9h.6l-.4 2z" fill-rule="evenodd"/>
<path d="M153.4 150.9h.5l-.2 2z" fill-rule="evenodd"/>
<path d="M159.4 143.9l.3 1.9h-.6z" fill-rule="evenodd"/>
<path d="M159.1 150.9h.6l-.3 2z" fill-rule="evenodd"/>
<path d="M165 149.6h.6l-.2 2z" fill-rule="evenodd"/>
<path d="M165.4 152.9l.2 1.9h-.6z" fill-rule="evenodd"/>
<path d="M174.3 149.5l1.2 1.5-1.5-1.1z" fill-rule="evenodd"/>
<path d="M176 158.4l1.9-.2v.5z" fill-rule="evenodd"/>
<path d="M178.5 148.5l1.8 .6-.2 .5z" fill-rule="evenodd"/>
<path d="M180.9 144.5l1.6 1.2-.5 .3z" fill-rule="evenodd"/>
<path d="M188.3 147l1.8-.7-1.5 1.2z" fill-rule="evenodd"/>
<path d="M189.6 149.1l1.8-.6-1.6 1.1z" fill-rule="evenodd"/>
<path d="M192.9 144.7l1.5-1.2 .2 .5z" fill-rule="evenodd"/>
<path d="M191.9 158.2l2 .2-2 .3z" fill-rule="evenodd"/>
<path d="M195.5 149.5l.5 .3-1.3 1.5z" fill-rule="evenodd"/>
<path d="M200.2 147.8h.5l-.3 1.8z" fill-rule="evenodd"/>
<path d="M200.4 152.9l.3 1.9h-.5z" fill-rule="evenodd"/>
<path d="M215.4 149.9l.4-.4 1.2 1.5z" fill-rule="evenodd"/>
<path d="M217.5 158.4l1.9-.2v.5z" fill-rule="evenodd"/>
<path d="M216.2 144.7l1.6 1.3-1.8-.8z" fill-rule="evenodd"/>
<path d="M220 148.6l1.8 .5-.2 .5z" fill-rule="evenodd"/>
<path d="M220.6 147.5l1.7 .8-.2 .5z" fill-rule="evenodd"/>
<path d="M224.5 138.3l.5-.2 .1 2z" fill-rule="evenodd"/>
<path d="M232.5 141.8l.4 .5-1.6 1z" fill-rule="evenodd"/>
<path d="M231.1 149.1l1.8-.5-1.6 1z" fill-rule="evenodd"/>
<path d="M233.4 158.2l2 .2-2 .3z" fill-rule="evenodd"/>
<path d="M237 149.5l.4 .3-1.2 1.5z" fill-rule="evenodd"/>
<path d="M238.1 142.3l1.7-1-1.4 1.4z" fill-rule="evenodd"/>
<path d="M238.3 149.9l.5-.4 1.1 1.5z" fill-rule="evenodd"/>
<path d="M297.5 140.1l.4 1.9h-.6z" fill-rule="evenodd"/>
<path d="M297.3 150.9h.6l-.4 2z" fill-rule="evenodd"/>
<path d="M329.8 147.8h.6l-.4 1.8z" fill-rule="evenodd"/>
<path d="M330 152.9l.4 1.9h-.6z" fill-rule="evenodd"/>
<path d="M348 145l1.2 1.5-1.6-1z" fill-rule="evenodd"/>
<path d="M352.1 149l1.6 1.1-.3 .4z" fill-rule="evenodd"/>
<path d="M365 140.7h.6l-.3 1.9z" fill-rule="evenodd"/>
<path d="M365.3 147.8l.3 1.8h-.6z" fill-rule="evenodd"/>
<path d="M365 145.8h.6l-.3 2z" fill-rule="evenodd"/>
<path d="M365.3 152.9l.3 1.9h-.6z" fill-rule="evenodd"/>
<path d="M74.3 170.4l1.9-.3v.5z" fill-rule="evenodd"/>
<path d="M82.9 162.4l1.9-.2v.5z" fill-rule="evenodd"/>
<path d="M96.9 162.2l2 .2-2 .3z" fill-rule="evenodd"/>
<path d="M105.6 170.1l1.8 .3-1.8 .2z" fill-rule="evenodd"/>
<path d="M316.8 162.4l2-.2v.5z" fill-rule="evenodd"/>
<path d="M348.7 162.2l2 .2-2 .3z" fill-rule="evenodd"/>
<path d="M162.8 196.1l.3 2h-.6z" fill-rule="evenodd"/>
<path d="M169 183.3l1.9-.2v.6z" fill-rule="evenodd"/>
<path d="M199.9 198.5h.4l.1 .3-.4 .2-.1-.5 .3 .2z" fill-rule="evenodd"/>
<path d="M200.9 183.1l1.9 .2-1.9 .4z" fill-rule="evenodd"/>
<path d="M218.3 197.6l.4-.3-.1 .3 .2-.2 .1 .3-.3 .2z" fill-rule="evenodd"/>
<path d="M252 196.1l.2 2h-.6z" fill-rule="evenodd"/>
<path d="M45.6 210.5l.4 2h-.6z" fill-rule="evenodd"/>
<path d="M45.4 216.9h.6l-.4 1.9z" fill-rule="evenodd"/>
<path d="M67.8 208l.4-.4 1.1 1.6z" fill-rule="evenodd"/>
<path d="M72.6 210.8l1.2 1.6-.5 .2z" fill-rule="evenodd"/>
<path d="M95.2 210.8l-.8 1.8-.4-.2z" fill-rule="evenodd"/>
<path d="M99.1 207.6l.4 .5-1.6 1.1z" fill-rule="evenodd"/>
<path d="M119.2 208.3l2 .3-2 .3z" fill-rule="evenodd"/>
<path d="M123 208.6l2-.3v.6z" fill-rule="evenodd"/>
<path d="M162.4 211.8l.5 3.3h-1z" fill-rule="evenodd"/>
<path d="M162.5 202.2h.6l-.3 1.9z" fill-rule="evenodd"/>
<path d="M185.8 206l1.6-1.2-1.1 1.6z" fill-rule="evenodd"/>
<path d="M216.7 203.7l.2-.3 .4 .2-.3 .1h.3a.3 .3 0 0 1-.3 .3 .3 .3 0 0 1-.3-.3z" fill-rule="evenodd"/>
<path d="M232.7 205.1h.3l-.1 .3 .1-.3 .2 .2-.2 .4-.4-.2z" fill-rule="evenodd"/>
<path d="M236.7 213.6l.5-.2 .1 .2h-.3h.3l-.1 .3h-.4z" fill-rule="evenodd"/>
<path d="M248.4 211.8l.5 3.3h-1.1z" fill-rule="evenodd"/>
<path d="M251.6 202.2h.6l-.2 1.9z" fill-rule="evenodd"/>
<path d="M66.9 229.4l-.7 1.8-.5-.3z" fill-rule="evenodd"/>
<path d="M107.4 230.9l1.6-1-1.2 1.4z" fill-rule="evenodd"/>
<path d="M115.7 220.6l-.1 1.9-.6-.1z" fill-rule="evenodd"/>
<path d="M119.5 220.2l.4 .5-1.7 .9z" fill-rule="evenodd"/>
<path d="M132.6 222l.3 1.9h-.6z" fill-rule="evenodd"/>
<path d="M132.3 229.6h.6l-.3 2z" fill-rule="evenodd"/>
<path d="M169.2 237.1l1.4-1.4 .3 .5z" fill-rule="evenodd"/>
<path d="M233.8 228.3a.31 .31 0 0 1 .3 0 .31 .31 0 0 1 .1 .4l-.2 .1-.1-.3 .1 .3h-.2z" fill-rule="evenodd"/>
<path d="M239.6 227.5l.4 .5-1.5 1.1z" fill-rule="evenodd"/>
<path d="M49.6 245l2-.4v.6z" fill-rule="evenodd"/>
<path d="M63.7 244.6l1.9 .4-1.9 .2z" fill-rule="evenodd"/>
<path d="M65.6 245l1.9-.4v.6z" fill-rule="evenodd"/>
<path d="M105.2 244.6l1.9 .4-1.9 .2z" fill-rule="evenodd"/>
<path d="M116.7 243.5l1.8 .4-1.8 .2z" fill-rule="evenodd"/>
<path d="M123 243.9l2-.4v.6z" fill-rule="evenodd"/>
<path d="M192.6 256.1l1.9-.3v.6z" fill-rule="evenodd"/>
<path d="M193.9 248.8l1.8-.3v.5z" fill-rule="evenodd"/>
<path d="M209.8 248.5l2 .3-2 .2z" fill-rule="evenodd"/>
<path d="M211.1 255.8l1.9 .3-1.9 .3z" fill-rule="evenodd"/>
</g>
<text font-size="7.4" x="282.5" y="258.8">车 体</text>
<g font-size="6.7">
<text x="339.3" y="277.1">深圳市第三届职业院</text>
<text x="342.7" y="283.7">校技能大赛中职组</text>
</g>
<g font-size="5.3">
<text x="365.6" y="34.6">其余</text>
<text x="267.4" y="215.2">技术要求</text>
<text x="267.4" y="220.6">1.</text>
<text x="276.9" y="220.6">不准用砂布和锉刀修饰工件表面（可清理毛刺）；</text>
<text x="267.4" y="226">2.</text>
<text x="276.9" y="226">未注公差按GB/T 1084-2000；</text>
<text x="267.4" y="231.4">3.</text>
<text x="276.9" y="231.4">未注倒角为０.５×45°；</text>
<text x="267.4" y="236.8">4.</text>
<text x="276.9" y="236.8">利边倒钝。</text>
</g>
<g font-size="4.7">
<text x="339.4" y="253.1">图号</text>
<text x="373.3" y="253.1">数控铣工-3</text>
<text x="339.3" y="260.8">数量</text>
<text x="361.8" y="260.8">1</text>
<text x="377.9" y="260.5">比例</text>
<text x="263.1" y="268.8">设计</text>
<text x="301.1" y="268.6">校对</text>
<text x="339.3" y="268.6">材料</text>
<text x="378" y="268.2">重量</text>
<text x="263.1" y="276.4">制图</text>
<text x="301.2" y="276.4">日期</text>
<text x="318.2" y="276.4">2012.1</text>
<text x="283.8" y="283.5">6h</text>
<text x="299.9" y="283.6">共6页</text>
<text x="319.4" y="283.7">第3页</text>
</g>
<g font-size="4.4">
<text x="73.2" y="31">A-A</text>
<text x="196.3" y="39.9">A</text>
<text x="196.3" y="96">A</text>
<text x="82.2" y="189.2">B-B</text>
<text x="205.4" y="203.9">R3</text>
<text x="157.3" y="215.1">B</text>
<text x="224.2" y="212.9">R3</text>
<text x="251" y="215.1">B</text>
</g>
<text font-size="4.3" x="378.5" y="29.5">1.6</text>
<g font-size="4">
<text x="361.4" y="268.1">45</text>
<text x="259.8" y="283.6">额定工时</text>
</g>
<g font-size="3.3">
<text x="203.8" y="32.9">30</text>
<text x="224.6" y="32.9">42.50</text>
<text x="78.5" y="41.1" transform="rotate(-90 78.5 41.1)">4</text>
<text x="60.7" y="53.4">3</text>
<text x="247" y="63.1">12</text>
<text x="54.4" y="67" transform="rotate(-90 54.4 67)">65</text>
<text x="141.3" y="68.9" transform="rotate(-90 141.3 68.9)">75</text>
<text x="150.9" y="68.9" transform="rotate(-90 150.9 68.9)">57</text>
<text x="158.6" y="70.5" transform="rotate(-90 158.6 70.5)">2-45</text>
<text x="262.6" y="68.9" transform="rotate(-90 262.6 68.9)">30</text>
<text x="81.4" y="93.8" transform="rotate(-90 81.4 93.8)">4</text>
<text x="252.1" y="93.9">4-R2</text>
<text x="202.4" y="108.3">115</text>
<text x="88.3" y="117.7">20°</text>
<text x="194.7" y="115.4">20</text>
<text x="152.1" y="124.2">8-R3</text>
<text x="176.1" y="121.2">30</text>
<text x="208.4" y="121.2">4</text>
<text x="213.9" y="124.7" transform="rotate(-15 213.9 124.7)">4</text>
<text x="311" y="124.9" transform="rotate(2 311 124.9)">10°</text>
<text x="321.5" y="121.5" transform="rotate(-90 321.5 121.5)">3</text>
<text x="350.9" y="125.2" transform="rotate(-4 350.9 125.2)">10°</text>
<text x="60.7" y="129.1" transform="rotate(-90 60.7 129.1)">3</text>
<text x="228.9" y="128.2">35</text>
<text x="249.9" y="128.2">8-R3</text>
<text x="180.9" y="135.4">4</text>
<text x="221.1" y="133.1" transform="rotate(38 221.1 133.1)">105°</text>
<text x="248.8" y="135.4">R5</text>
<text x="98.8" y="139.5" transform="rotate(-45 98.8 139.5)">4-R4</text>
<text x="147.1" y="141.6" transform="rotate(-90 147.1 141.6)">39</text>
<text x="152.8" y="143.4" transform="rotate(-90 152.8 143.4)">36</text>
<text x="207.9" y="138.2" transform="rotate(-45 207.9 138.2)">5-R4</text>
<text x="214.8" y="142.9" transform="rotate(30 214.8 142.9)">5</text>
<text x="341.6" y="139.5" transform="rotate(-45 341.6 139.5)">4-R4</text>
<text x="50.5" y="147.4" transform="rotate(-90 50.5 147.4)">20</text>
<text x="60.7" y="149" transform="rotate(-90 60.7 149)">6</text>
<text x="121.1" y="149" transform="rotate(-90 121.1 149)">4</text>
<text x="172.8" y="146.8" transform="rotate(45 172.8 146.8)">R3</text>
<text x="182.2" y="149.1" transform="rotate(1 182.2 149.1)">60°</text>
<text x="212.5" y="145.3" transform="rotate(45 212.5 145.3)">R3</text>
<text x="224.7" y="149.4" transform="rotate(-4 224.7 149.4)">60°</text>
<text x="296.7" y="148.2" transform="rotate(-90 296.7 148.2)">20</text>
<text x="329.2" y="148.5" transform="rotate(-90 329.2 148.5)">5</text>
<text x="364.5" y="145.7" transform="rotate(-90 364.5 145.7)">8</text>
<text x="245.2" y="154.9" transform="rotate(45 245.2 154.9)">R3</text>
<text x="364.5" y="151.1" transform="rotate(-90 364.5 151.1)">8</text>
<text x="89" y="161.7">25</text>
<text x="116.8" y="160.5">6</text>
<text x="182.9" y="157.8">28</text>
<text x="199.6" y="156.4" transform="rotate(-90 199.6 156.4)">5</text>
<text x="224.5" y="157.8">28</text>
<text x="332.3" y="161.7">53</text>
<text x="375.4" y="159.9">4-</text>
<text x="382.2" y="159.9">6</text>
<text x="36.4" y="166.9">孔深5mm</text>
<text x="39.1" y="162.9">2-</text>
<text x="46" y="162.9">6</text>
<text x="59.3" y="166.9">2-R3</text>
<text x="158.6" y="162.9" transform="rotate(-90 158.6 162.9)">4-14</text>
<text x="164.5" y="164.8" transform="rotate(-90 164.5 164.8)">2沿边</text>
<text x="372.6" y="163.9">孔深5mm</text>
<text x="89" y="169.7">52</text>
<text x="184.1" y="182.7">53</text>
<text x="162" y="195.2" transform="rotate(-90 162 195.2)">.50</text>
<text x="251.1" y="194.3" transform="rotate(-90 251.1 194.3)">2-12.50</text>
<text x="65.4" y="203.9" transform="rotate(45 65.4 203.9)">R3</text>
<text x="162" y="201.9" transform="rotate(-90 162 201.9)">2-12</text>
<text x="121.5" y="208">3</text>
<text x="128.9" y="214.3">R3</text>
<text x="179.5" y="211.2" transform="rotate(-45 179.5 211.2)">2-R4</text>
<text x="44.8" y="216.8" transform="rotate(-90 44.8 216.8)">13</text>
<text x="245.9" y="223.2">2-R3</text>
<text x="131.7" y="228.7" transform="rotate(-90 131.7 228.7)">15</text>
<text x="57.2" y="244.3">25</text>
<text x="84.5" y="244.3">65</text>
<text x="109.8" y="240.2" transform="rotate(-76 109.8 240.2)">R100</text>
<text x="120.1" y="243.2">7</text>
<text x="153.5" y="241.1">4-R2</text>
<text x="202.9" y="248.1">28</text>
<text x="202.4" y="255.5">32</text>
</g>
<g font-size="3.2">
<text x="72.1" y="41.6" transform="rotate(80 72.1 41.6)">4</text>
<text x="208.3" y="57.1" transform="rotate(-60 208.3 57.1)">4-R4</text>
<text x="227.3" y="66.3" transform="rotate(-60 227.3 66.3)">2-R4</text>
<text x="72.2" y="80.7" transform="rotate(-80 72.2 80.7)">4</text>
<text x="300.6" y="131.3" transform="rotate(10 300.6 131.3)">4</text>
<text x="79.1" y="136.5" transform="rotate(10 79.1 136.5)">4</text>
<text x="113.5" y="134.4" transform="rotate(-10 113.5 134.4)">4</text>
<text x="193.5" y="132.5" transform="rotate(60 193.5 132.5)">5-R4</text>
<text x="359.7" y="133.1" transform="rotate(-10 359.7 133.1)">4</text>
<text x="193.8" y="142.9" transform="rotate(-30 193.8 142.9)">5</text>
<text x="196.2" y="147" transform="rotate(-60 196.2 147)">R3</text>
<text x="236.1" y="149.3" transform="rotate(-60 236.1 149.3)">R3</text>
<text x="99.1" y="206.6" transform="rotate(-44 99.1 206.6)">R3</text>
<text x="74.3" y="211.5" transform="rotate(60 74.3 211.5)">5-R4</text>
<text x="90.1" y="217.5" transform="rotate(-60 90.1 217.5)">5-R4</text>
<text x="60.8" y="237.8" transform="rotate(-60 60.8 237.8)">R4</text>
<text x="99.2" y="237" transform="rotate(-41 99.2 237)">R4</text>
</g>
<text font-size="2.6" x="102.4" y="228.6">3.2</text>
<g font-size="2.3">
<text x="42.1" y="14.3">1</text>
<text x="89.5" y="14.3">2</text>
<text x="137.4" y="14.3">3</text>
<text x="185.3" y="14.3">4</text>
<text x="233.1" y="14.3">5</text>
<text x="281" y="14.3">6</text>
<text x="328.8" y="14.3">7</text>
<text x="376.7" y="14.3">8</text>
<text x="15.3" y="29.6">A</text>
<text x="403" y="29.6">A</text>
<text x="15.3" y="77.4">B</text>
<text x="403" y="77.4">B</text>
<text x="15.3" y="125.3">C</text>
<text x="403" y="125.3">C</text>
<text x="15.3" y="173.2">D</text>
<text x="403" y="173.2">D</text>
<text x="15.3" y="221">E</text>
<text x="15.3" y="268.9">F</text>
<text x="365.2" y="265.7">#</text>
<text x="42.1" y="284.2">1</text>
<text x="89.5" y="284.2">2</text>
<text x="137.4" y="284.2">3</text>
<text x="185.3" y="284.2">4</text>
</g>
<g font-size="1.9">
<text x="326.9" y="146.2" transform="rotate(-90 326.9 146.2)">+0.05</text>
<text x="329.3" y="144.9" transform="rotate(-90 329.3 144.9)">0</text>
<text x="78.1" y="225.4">3.2</text>
<text x="90.5" y="225.4">3.2</text>
</g>
</svg>
